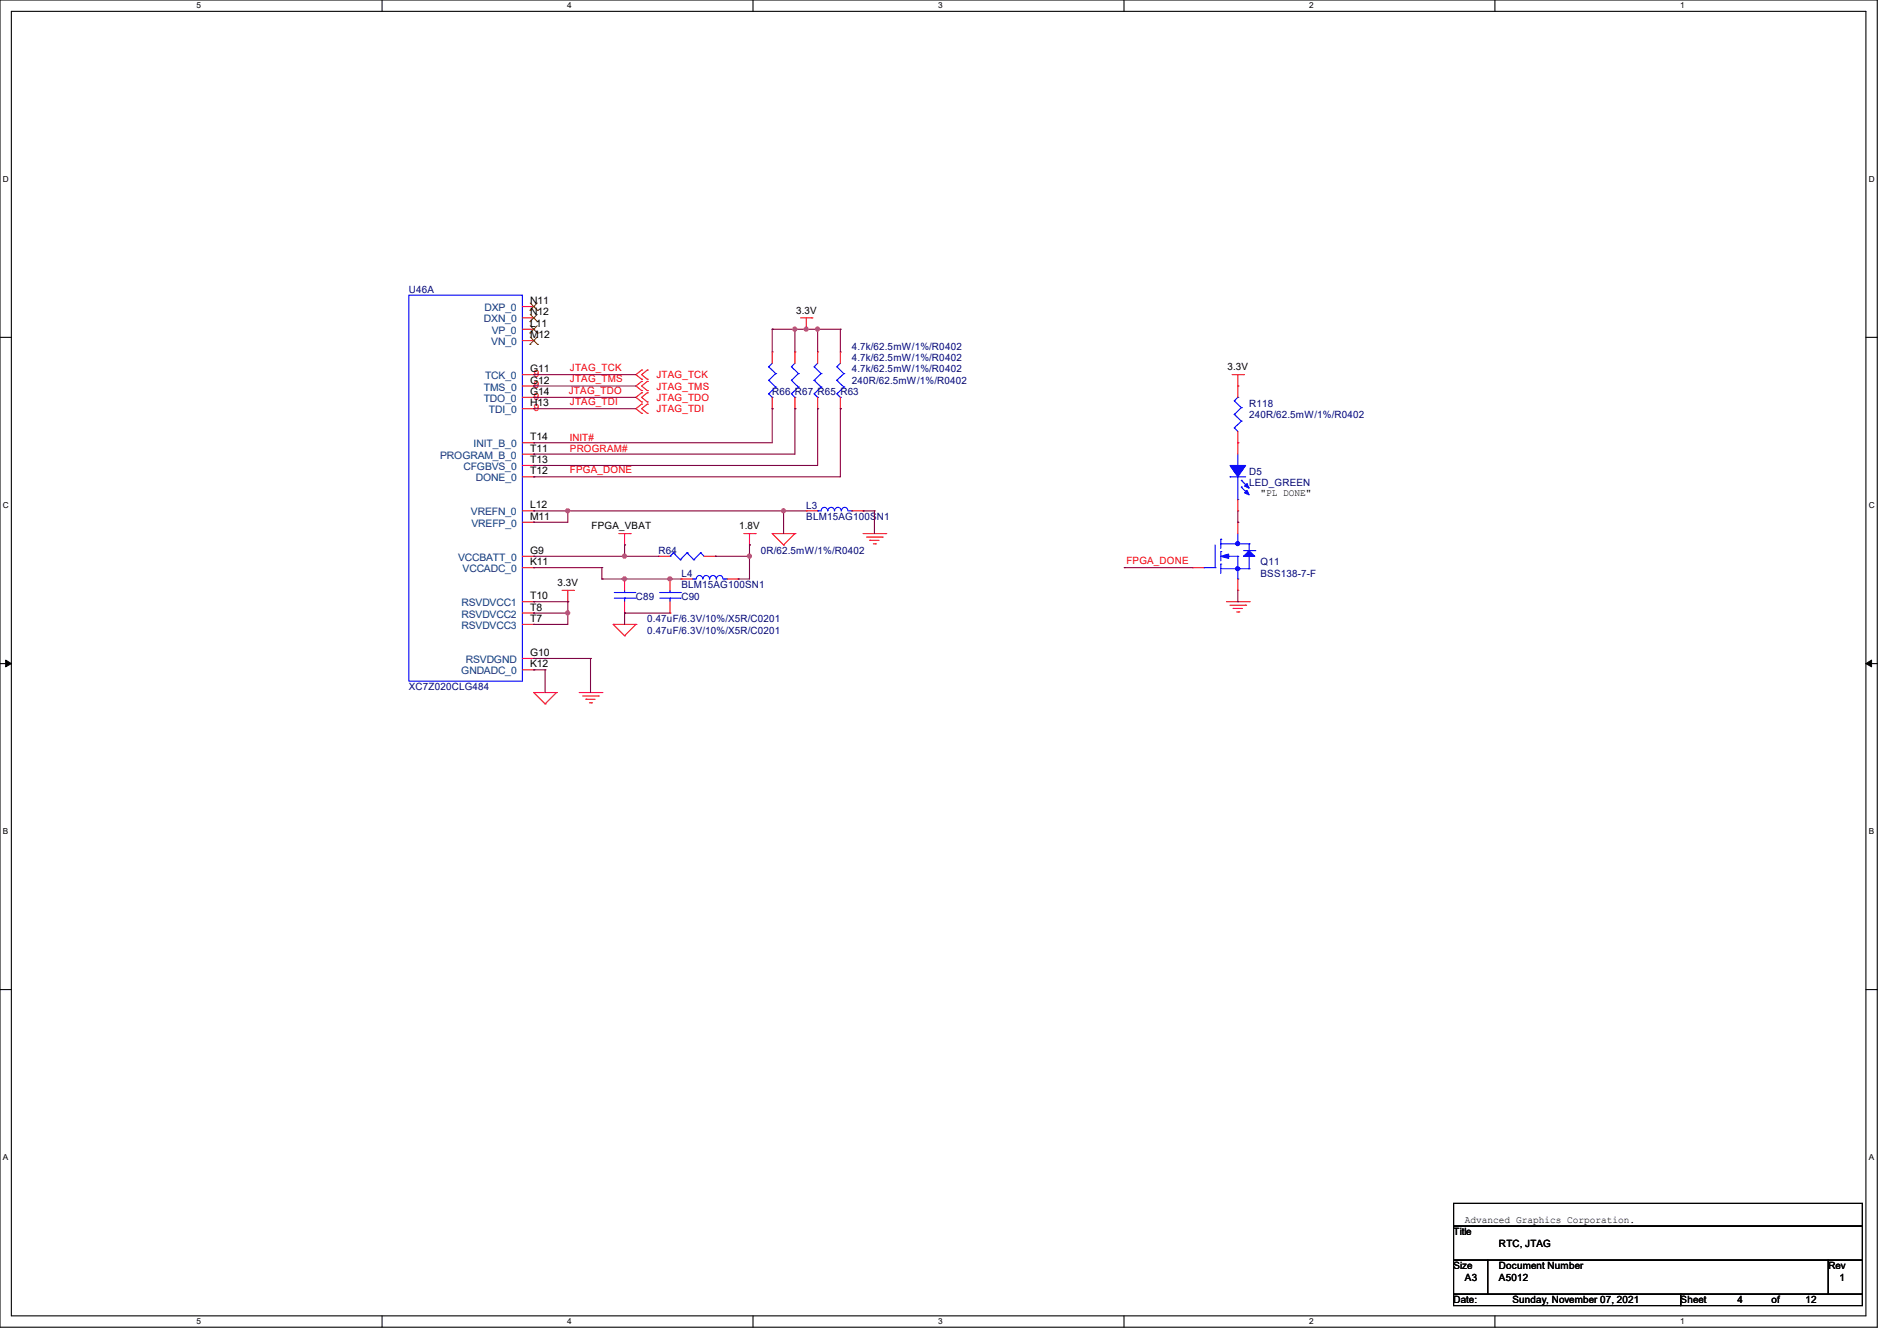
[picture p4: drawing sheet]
<svg xmlns="http://www.w3.org/2000/svg" width="297mm" height="210mm" viewBox="0 0 297 210" stroke-linecap="round" stroke-linejoin="round" font-family="sans-serif">
<path d="M0 0h293.9v207.9h-293.9zM1.8 1.8h290.3v204.3h-290.3z" fill="none" stroke="#000" stroke-width=".17"/>
<g fill="#fff">
<path d="M30.8 .2h.7v1.4h-.7z"/>
<path d="M30.8 206.2h.7v1.4h-.7z"/>
</g>
<path d="M59.8 0v1.8M59.8 206.1v1.8" fill="none" stroke="#000" stroke-width=".17"/>
<g fill="#fff">
<path d="M88.8 .2h.7v1.4h-.7z"/>
<path d="M88.8 206.2h.7v1.4h-.7z"/>
</g>
<path d="M117.9 0v1.8M117.9 206.1v1.8" fill="none" stroke="#000" stroke-width=".17"/>
<g fill="#fff">
<path d="M146.9 .2h.7v1.4h-.7z"/>
<path d="M146.9 206.2h.7v1.4h-.7z"/>
</g>
<path d="M176 0v1.8M176 206.1v1.8" fill="none" stroke="#000" stroke-width=".17"/>
<g fill="#fff">
<path d="M205 .2h.7v1.4h-.7z"/>
<path d="M205 206.2h.7v1.4h-.7z"/>
</g>
<path d="M234.1 0v1.8M234.1 206.1v1.8" fill="none" stroke="#000" stroke-width=".17"/>
<g fill="#fff">
<path d="M263.1 .2h.6v1.4h-.6z"/>
<path d="M263.1 206.2h.6v1.4h-.6z"/>
<path d="M.5 27.3h.9v1.4h-.9z"/>
<path d="M292.6 27.3h.9v1.4h-.9z"/>
<path d="M.5 78.4h.9v1.4h-.9z"/>
<path d="M292.6 78.4h.9v1.4h-.9z"/>
</g>
<path d="M0 52.8h1.8M292.1 52.8h1.8" fill="none" stroke="#000" stroke-width=".17"/>
<g fill="#fff">
<path d="M.5 129.5h.8v1.4h-.8z"/>
<path d="M292.6 129.5h.8v1.4h-.8z"/>
</g>
<path d="M0 103.9h1.8M292.1 103.9h1.8" fill="none" stroke="#000" stroke-width=".17"/>
<path d="M.9 103.4l.9 .5-.9 .5zM292.1 103.9l.9-.5v1z" fill="#000" stroke="#000" stroke-width=".16"/>
<g fill="#fff">
<path d="M.5 180.5h.8v1.4h-.8z"/>
<path d="M292.6 180.5h.8v1.4h-.8z"/>
</g>
<path d="M0 155h1.8M292.1 155h1.8M227.6 188.5h64v3.5h-64zM227.6 192h64v5.4h-64zM227.6 197.4h5.3v5.3h-5.3zM232.9 197.4h53.4v5.3h-53.4zM286.3 197.4h5.3v5.3h-5.3zM227.6 202.7h35.5v1.8h-35.5zM263.1 202.7h28.5v1.8h-28.5z" fill="none" stroke="#000" stroke-width=".17"/>
<g fill="none" stroke="#f00" stroke-width=".17">
<path d="M81.8 49.8h1.8M81.8 58.7h1.8M81.8 48h1.8M81.8 51.6h1.8M81.8 53.3h1.8M83.6 48h.1M83.6 49.8h.1M83.6 51.6h.1M83.6 53.3h.1M83.6 58.7h.1M100.5 58h.1M100.5 59.4h.1"/>
<path d="M100.5 59.7h.1M100.5 58l-.9 .7 .9 .7M100.5 59.7l-.9 .8 .9 .7M101.3 58h.1M101.3 59.4h.1M101.3 59.7h.1M101.3 58l-.8 .7 .8 .7M101.3 59.7l-.8 .8 .8 .7M120.9 55.1h.1M120.9 55.1v1.8M124.5 55.1h.1M124.5 55.1v1.8"/>
<path d="M125.3 49.8h1.8M126.2 51.6h.1M126.2 49.8v1.8M127.1 49.8h.1M128 55.1h.1M128 55.1v1.8M131.6 55.1h.1M131.6 55.1v1.8M192.9 58.7h1.8M193.8 58.7v3.5M194.7 58.7h.1M81.8 60.5h1.8"/>
<path d="M81.8 62.2h1.8M81.8 64h1.8M81.8 69.3h1.8M81.8 71.1h1.8M81.8 72.9h1.8M81.8 74.7h1.8M83.6 60.5h.1M83.6 62.2h.1M83.6 64h.1M83.6 69.3h.1M83.6 71.1h.1M83.6 72.9h.1"/>
<path d="M83.6 74.7h.1M100.5 61.2h.1M100.5 61.5h.1M100.5 62.9h.1M100.5 63.3h.1M100.5 64.7h.1M100.5 61.5l-.9 .7 .9 .7M100.5 63.3l-.9 .7 .9 .7M101.3 61.2h.1M101.3 61.5h.1M101.3 62.9h.1M101.3 63.3h.1"/>
<path d="M101.3 64.7h.1M101.3 61.5l-.8 .7 .8 .7M101.3 63.3l-.8 .7 .8 .7M120.9 64h.1M120.9 62.2v1.8M124.5 64h.1M124.5 62.2v1.8M128 64h.1M128 62.2v1.8M131.6 64h.1M131.6 62.2v1.8M193.8 60.5h.1"/>
<path d="M193.8 69.3h.1M193.8 67.6v3.5M193.8 78.2v1.8M81.8 97.8h1.8M81.8 94.2h1.8M81.8 88.9h1.8M81.8 87.1h1.8M81.8 80h1.8M81.8 81.8h1.8M81.8 96h1.8M83.6 80h.1M83.6 81.8h.1"/>
<path d="M83.6 87.1h.1M83.6 88.9h.1M83.6 94.2h.1M83.6 96h.1M83.6 97.8h.1M88 92.5h1.8M88.9 94.2h.1M88.9 92.5v1.7M89.8 92.5h.1M96 97.8h.1M96 97.8h3.6M96 97.8l1.8 1.8"/>
<path d="M96.9 83.6h1.8M97.8 85.3h.1M97.8 99.6h.1M97.8 90.7h.1M97.8 96h.1M97.8 83.6v1.7M97.8 90.7v1.8M97.8 94.2v1.8M98.7 83.6h.1M99.6 97.8h.1M99.6 97.8l-1.8 1.8M103.1 87.1h.1"/>
<path d="M103.1 87.1h1.8M104.9 90.7h.1M104.9 96h.1M104.9 90.7v1.8M104.9 94.2v1.8M106.7 90.7h.1M106.7 90.7h1.8M110.2 87.1h1.8M112 87.1h.1M113.8 90.7h1.8M115.6 90.7h.1M116.5 83.6h1.7"/>
<path d="M117.3 85.3h.1M117.3 83.6v1.7M118.2 83.6h.1M120.9 83.6h.1M120.9 83.6h3.6M120.9 83.6l1.8 1.7M122.7 85.3h.1M124.5 83.6h.1M124.5 83.6l-1.8 1.7M126.2 80h.1M126.2 80h1.8M133.3 80h1.8"/>
<path d="M135.1 80h.1M135.1 83.6h3.6M135.7 84.1h2.4M136.2 84.6h.1M136.2 84.6h1.4M136.7 85.2h.4M137.1 85.2h.1M138.1 84.1h.1M138.7 83.6h.1M186.7 88.9h.1M186.7 88.9h1.8M192 94.2h3.6"/>
<path d="M192.6 94.8h2.4M193.1 95.3h.1M193.1 95.3h1.4M193.6 95.8h.4M193.8 81.8h.1M193.8 92.5h.1M193.8 80h.1M193.8 81.8v1.8M193.8 90.7v1.8M194 95.8h.1M195 94.8h.1M195.6 94.2h.1"/>
<path d="M81.8 103.1h1.8M81.8 104.9h1.8M83.6 108.5h.1M83.6 103.1h.1M83.6 104.9h.1M83.6 108.5h3.5M83.6 108.5l1.7 1.7M85.3 110.2h.1M87.1 108.5h.1M87.1 108.5l-1.8 1.7M90.7 108.5h3.5M91.2 109h2.5"/>
<path d="M91.7 109.5h.1M91.7 109.5h1.5M92.3 110.1h.3M92.6 110.1h.1M93.7 109h.1M94.2 108.5h.1"/>
</g>
<g fill="none" stroke="#00f" stroke-width=".17">
<path d="M64 46.2h17.8v60.5h-17.8zM120.4 57.4h.1M120.4 59.6h.1M120.4 57.4l1.1 1.1M120.4 59.6l1.1 1M120.9 56.9l-.5 .5M121.5 58.5h.1M121.5 58.5l-1.1 1.1M123.9 57.4h.1M123.9 59.6h.1M123.9 57.4l1.1 1.1M123.9 59.6l1.1 1"/>
<path d="M124.5 56.9l-.6 .5M125 58.5h.1M125 58.5l-1.1 1.1M127.5 57.4h.1M127.5 59.6h.1M127.5 57.4l1.1 1.1M127.5 59.6l1.1 1M128 56.9l-.5 .5M128.6 58.5h.1M128.6 58.5l-1.1 1.1M131 57.4h.1M131 59.6h.1"/>
<path d="M131 57.4l1.1 1.1M131 59.6l1.1 1M131.6 56.9l-.6 .5M132.1 58.5h.1M132.1 58.5l-1.1 1.1M120.4 61.7h.1M120.4 61.7l.5 .5M120.9 62.2h.1M121.5 60.6h.1M121.5 60.6l-1.1 1.1M123.9 61.7h.1M123.9 61.7l.6 .5"/>
<path d="M124.5 62.2h.1M125 60.6h.1M125 60.6l-1.1 1.1M127.5 61.7h.1M127.5 61.7l.5 .5M128 62.2h.1M128.6 60.6h.1M128.6 60.6l-1.1 1.1M131 61.7h.1M131 61.7l.6 .5M131.6 62.2h.1M132.1 60.6h.1"/>
<path d="M132.1 60.6l-1.1 1.1M192.6 74.7h.1M192.6 74.7h2.4M193.3 67h.1M193.3 64.9h.1M193.3 62.8h.1M193.3 67l.5 .6M193.3 64.9l1.1 1.1M193.3 62.8l1.1 1M193.8 62.2h.1M193.8 72.9h.1M193.8 78.2h.1"/>
<path d="M193.8 71.1v1.8M193.8 74.7v3.5M193.8 62.2l-.5 .6M194.4 66h.1M194.4 63.8h.1M194.4 75.2h.1M194.4 76.3h.1M194.4 66l-1.1 1M194.4 63.8l-1.1 1.1M194.4 75.2l1 1.1M194.4 76.3l1 1M96.2 93.7h3.2"/>
<path d="M96.2 92.8h3.2M97.8 92.8h.1M97.8 93.7h.1M97.8 92.5v.3M97.8 93.7v.5M99.4 93.7h.1M99.4 92.8h.1M103.3 93.7h3.2M103.3 92.8h3.2M104.9 92.8h.1M104.9 93.7h.1M104.9 87.1h.1"/>
<path d="M104.9 92.5v.3M104.9 93.7v.5M105.5 86.6h.1M105.5 86.6l1 1.1M105.5 86.6l-.6 .5M106.5 93.7h.1M106.5 92.8h.1M106.5 87.7h.1M107.6 86.6h.1M107.6 86.6l1 1.1M107.6 86.6l-1.1 1.1M108.5 90.7h.1"/>
<path d="M108.6 87.7h.1M109.7 86.6h.1M109.7 86.6l.5 .5M109.7 86.6l-1.1 1.1M110 90.7a.51 .51 0 0 0-.5-.6 .51 .51 0 0 0-.5 .6h-.5M111.1 90.7a.51 .51 0 0 0-.5-.6 .51 .51 0 0 0-.5 .6M112.1 90.7a.51 .51 0 0 0-.5-.6 .51 .51 0 0 0-.5 .6M113.2 90.7a.51 .51 0 0 0-.5-.6 .51 .51 0 0 0-.5 .6M113.2 90.7h.6M113.8 90.7h.1M128 80h.1M129.6 80a.51 .51 0 0 0-.5-.5 .51 .51 0 0 0-.5 .5h-.6"/>
<path d="M130.6 80a.51 .51 0 0 0-.5-.5 .51 .51 0 0 0-.5 .5M131.7 80a.51 .51 0 0 0-.5-.5 .51 .51 0 0 0-.5 .5M132.8 80a.51 .51 0 0 0-.6-.5 .51 .51 0 0 0-.5 .5M132.8 80h.5M133.3 80h.1M188.5 88.9h.1M188.5 88.9h1.7M190.2 88.9h.1M190.2 85.3v3.6M191.1 88.3h.1M191.1 86.4h.1M191.1 84.5h.1"/>
<path d="M191.1 85.2h.1M191.1 84.5v1.4M191.1 86.4v1.4M191.1 88.3v1.5M191.1 89.1h4.5M191.1 85.2h4.5M192 87.1h1.8M193.8 85.2h.1M193.8 87.1h.1M193.8 90.7h.1M193.8 83.6v1.6M193.8 87.1v3.6"/>
<path d="M194.7 86.2h1.8M195.6 89.1h.1M195.6 87.1h.1M195.6 85.2h.1M195.6 85.2v1M195.6 87.1v2M196.5 86.2h.1"/>
</g>
<g fill="#00f" stroke="#00f" stroke-width=".17">
<path d="M195.6 86.2l.9 .9h-1.8z"/>
<path d="M191.1 87.1l1.3-.3v.7z"/>
<path d="M192.6 72.9h2.4l-1.2 1.8z" fill-rule="evenodd"/>
<path d="M195.2 76.8l.4 .7-.7-.3z" fill-rule="evenodd"/>
<path d="M195.2 75.7l.4 .8-.7-.4z" fill-rule="evenodd"/>
<circle cx="193.8" cy="85.1" r=".32"/>
<circle cx="193.8" cy="89.1" r=".32"/>
</g>
<g fill="none" stroke="#804000" stroke-width=".16">
<path d="M83 48.6h.1M83 50.4h.1M83 52.2h.1M83 53.9h.1M83 47.5l1.2 1.1M83 49.2l1.2 1.2M83 51l1.2 1.2M83 52.8l1.2 1.1M84.1 47.5l-1.1 1.1M84.1 49.2l-1.1 1.2M84.1 51l-1.1 1.2M84.1 52.8l-1.1 1.1"/>
<path d="M84.2 48.6h.1M84.2 50.4h.1M84.2 52.2h.1M84.2 53.9h.1"/>
</g>
<g fill="none" stroke="#800040" stroke-width=".17">
<path d="M83.6 58.7h.1M83.6 58.7h16M120.9 51.6h.1M120.9 51.6h10.7M120.9 51.6v3.5M124.5 51.6h.1M124.5 51.6v3.5M126.2 51.6h.1M128 51.6h.1M128 51.6v3.5M131.6 51.6h.1M131.6 51.6v3.5"/>
<path d="M83.6 74.7h.1M83.6 60.5h.1M83.6 62.2h.1M83.6 64h.1M83.6 72.9h.1M83.6 69.3h.1M83.6 71.1h.1M83.6 60.5h16M83.6 62.2h16M83.6 64h16M120.9 64h.1M120.9 64v5.3h-37.3"/>
<path d="M124.5 64h.1M124.5 64v7.1h-40.9M128 64h.1M128 64v8.9h-44.4M131.6 64h.1M131.6 64v10.7h-48M83.6 81.8h.1M83.6 87.1h.1M83.6 97.8h.1M83.6 96h.1M83.6 80h.1M83.6 88.9h.1"/>
<path d="M83.6 94.2h.1M83.6 80h42.6M83.6 87.1h19.5M83.6 96h5.3M83.6 88.9h10.6M83.6 94.2h5.3M88.9 80h.1M88.9 96h.1M88.9 94.2h.1M88.9 80v1.8h-5.3M88.9 94.2v3.6h-5.3M94.2 88.9h.1"/>
<path d="M94.2 90.7h.1M94.2 90.7h12.5M94.2 88.9v1.8M97.8 96h.1M97.8 90.7h.1M97.8 85.3h.1M97.8 87.1h.1M97.8 85.3v1.8M97.8 96v1.8M97.8 96h7.1M104.9 90.7h.1M112 87.1h.1"/>
<path d="M112 87.1h5.3M115.6 90.7h.1M117.3 87.1h.1M117.3 85.3h.1M117.3 85.3v5.4h-1.7M122.7 80h.1M122.7 80v3.6M135.1 80h.1M135.1 80h1.8M136.9 80h.1M136.9 80v3.6M176 88.9h.1"/>
<path d="M176 88.9h10.7M193.8 94.2h.1M193.8 81.8h.1M193.8 80v1.8M193.8 92.5v1.7M83.6 104.9h.1M83.6 103.1h.1M83.6 104.9h1.7M83.6 103.1h8.9M85.3 104.9h.1M85.3 104.9v3.6M92.5 103.1h.1"/>
<path d="M92.5 103.1v5.4"/>
</g>
<g fill="#f0f" stroke="#f0f" stroke-width=".17">
<circle cx="122.7" cy="80" r=".32"/>
<circle cx="88.9" cy="80" r=".32"/>
<circle cx="97.8" cy="87.1" r=".32"/>
<circle cx="117.3" cy="87.1" r=".32"/>
<circle cx="97.8" cy="90.7" r=".32"/>
<circle cx="104.9" cy="90.7" r=".32"/>
<circle cx="88.9" cy="96" r=".32"/>
<circle cx="128" cy="51.5" r=".32"/>
<circle cx="124.4" cy="51.5" r=".32"/>
<circle cx="126.2" cy="51.5" r=".32"/>
</g>
<g font-size="1.6" fill="#000080">
<text x="64" y="45.9">U46A</text>
<text x="133.3" y="58.3">4.7k/62.5mW/1%/R0402</text>
<text x="133.3" y="54.8">4.7k/62.5mW/1%/R0402</text>
<text x="133.3" y="56.6">4.7k/62.5mW/1%/R0402</text>
<text x="120.9" y="61.9">R66 R67 R65 R63</text>
<text x="133.3" y="60.1">240R/62.5mW/1%/R0402</text>
<text x="195.6" y="63.7">R118</text>
<text x="195.6" y="65.4">240R/62.5mW/1%/R0402</text>
<text x="195.6" y="74.3">D5</text>
<text x="195.6" y="76.1">LED_GREEN</text>
<text x="126.2" y="79.7">L3</text>
<text x="126.2" y="81.4">BLM15AG100SN1</text>
<text x="103.1" y="86.8">R64</text>
<text x="119.1" y="86.8">0R/62.5mW/1%/R0402</text>
<text x="197.4" y="88.6">Q11</text>
<text x="99.6" y="93.9">C89</text>
<text x="106.7" y="93.9">C90</text>
<text x="106.7" y="90.3">L4</text>
<text x="106.7" y="92.1">BLM15AG100SN1</text>
<text x="197.4" y="90.3">BSS138-7-F</text>
<text x="101.3" y="99.2">0.47uF/6.3V/10%/X5R/C0201</text>
<text x="101.3" y="97.4">0.47uF/6.3V/10%/X5R/C0201</text>
<text x="64" y="108.1">XC7Z020CLG484</text>
</g>
<g font-size="1.6">
<text x="83" y="47.6">N11</text>
<text x="83" y="49.4">N12</text>
<text x="83" y="51.2">L11</text>
<text x="83" y="53">M12</text>
<text x="124.6" y="49.1">3.3V</text>
<text x="83" y="58.3">G11</text>
<text x="192.2" y="58">3.3V</text>
<text x="83" y="60.1">G12</text>
<text x="83" y="61.8">G14</text>
<text x="83" y="63.6">H13</text>
<text x="83" y="69">T14</text>
<text x="83" y="70.7">T11</text>
<text x="83" y="72.5">T13</text>
<text x="83" y="74.3">T12</text>
<text x="197.4" y="77.7">&quot;PL DONE&quot;</text>
<text x="83" y="79.6">L12</text>
<text x="83" y="81.4">M11</text>
<text x="92.6" y="82.9">FPGA_VBAT</text>
<text x="115.7" y="82.9">1.8V</text>
<text x="83" y="86.7">G9</text>
<text x="83" y="88.5">K11</text>
<text x="83" y="93.9">T10</text>
<text x="83" y="95.6">T8</text>
<text x="87.3" y="91.8">3.3V</text>
<text x="83" y="97.4">T7</text>
<text x="83" y="102.7">G10</text>
<text x="83" y="104.5">K12</text>
<text x="229.4" y="191.5">Advanced Graphics Corporation.</text>
<text x="227.6" y="193.5">Title</text>
<text x="234.7" y="195.2">RTC, JTAG</text>
<text x="227.6" y="198.8">Size</text>
<text x="229.4" y="200.6">A3</text>
<text x="234.7" y="198.8">Document Number</text>
<text x="234.7" y="200.6">A5012</text>
<text x="286.3" y="198.8">Rev</text>
<text x="288" y="200.6">1</text>
<text x="227.6" y="204.1">Date:</text>
<text x="236.8" y="204.1">Sunday, November 07, 2021</text>
<text x="263.1" y="204.1">Sheet</text>
<text x="272" y="204.1">4</text>
<text x="277.4" y="204.1">of</text>
<text x="282.7" y="204.1">12</text>
</g>
<g font-size="1.6" fill="#004080">
<text x="75.8" y="50.5">DXN_0</text>
<text x="75.9" y="48.7">DXP_0</text>
<text x="77" y="52.3">VP_0</text>
<text x="75.9" y="59.4">TCK_0</text>
<text x="76.9" y="54.1">VN_0</text>
<text x="75.7" y="63">TDO_0</text>
<text x="75.8" y="61.2">TMS_0</text>
<text x="76.5" y="64.7">TDI_0</text>
<text x="68.9" y="71.8">PROGRAM_B_0</text>
<text x="74.1" y="70.1">INIT_B_0</text>
<text x="72.6" y="73.6">CFGBVS_0</text>
<text x="74.5" y="75.4">DONE_0</text>
<text x="73.7" y="80.7">VREFN_0</text>
<text x="73.8" y="82.5">VREFP_0</text>
<text x="71.7" y="87.8">VCCBATT_0</text>
<text x="72.4" y="89.6">VCCADC_0</text>
<text x="72.3" y="95">RSVDVCC1</text>
<text x="72.3" y="96.7">RSVDVCC2</text>
<text x="72.3" y="98.5">RSVDVCC3</text>
<text x="72.2" y="105.6">GNDADC_0</text>
<text x="72.9" y="103.8">RSVDGND</text>
</g>
<g font-size="1.6" fill="#f00">
<text x="83.6" y="59.1">9</text>
<text x="89.2" y="58.1">JTAG_TCK</text>
<text x="89.2" y="59.9">JTAG_TMS</text>
<text x="102.8" y="59.2">JTAG_TCK</text>
<text x="83.6" y="60.8">9</text>
<text x="83.6" y="62.6">9</text>
<text x="83.6" y="64.4">9</text>
<text x="89.1" y="61.7">JTAG_TDO</text>
<text x="89.2" y="63.5">JTAG_TDI</text>
<text x="102.8" y="61">JTAG_TMS</text>
<text x="102.8" y="62.8">JTAG_TDO</text>
<text x="102.8" y="64.6">JTAG_TDI</text>
<text x="89.2" y="69">INIT#</text>
<text x="89.2" y="70.8">PROGRAM#</text>
<text x="89.2" y="74.1">FPGA_DONE</text>
<text x="176.4" y="88.3">FPGA_DONE</text>
</g>
<g font-size="1.3">
<text x="30.8" y="1.3">5</text>
<text x="88.8" y="1.3">4</text>
<text x="146.9" y="1.3">3</text>
<text x="205" y="1.3">2</text>
<text x="263.1" y="1.3">1</text>
<text x=".5" y="28.4">D</text>
<text x="292.6" y="28.4">D</text>
<text x=".5" y="79.5">C</text>
<text x="292.6" y="79.5">C</text>
<text x=".5" y="130.6">B</text>
<text x="292.6" y="130.6">B</text>
<text x=".5" y="181.7">A</text>
<text x="292.6" y="181.7">A</text>
<text x="30.8" y="207.4">5</text>
<text x="88.8" y="207.4">4</text>
<text x="146.9" y="207.4">3</text>
<text x="205" y="207.4">2</text>
<text x="263.1" y="207.4">1</text>
</g>
</svg>
